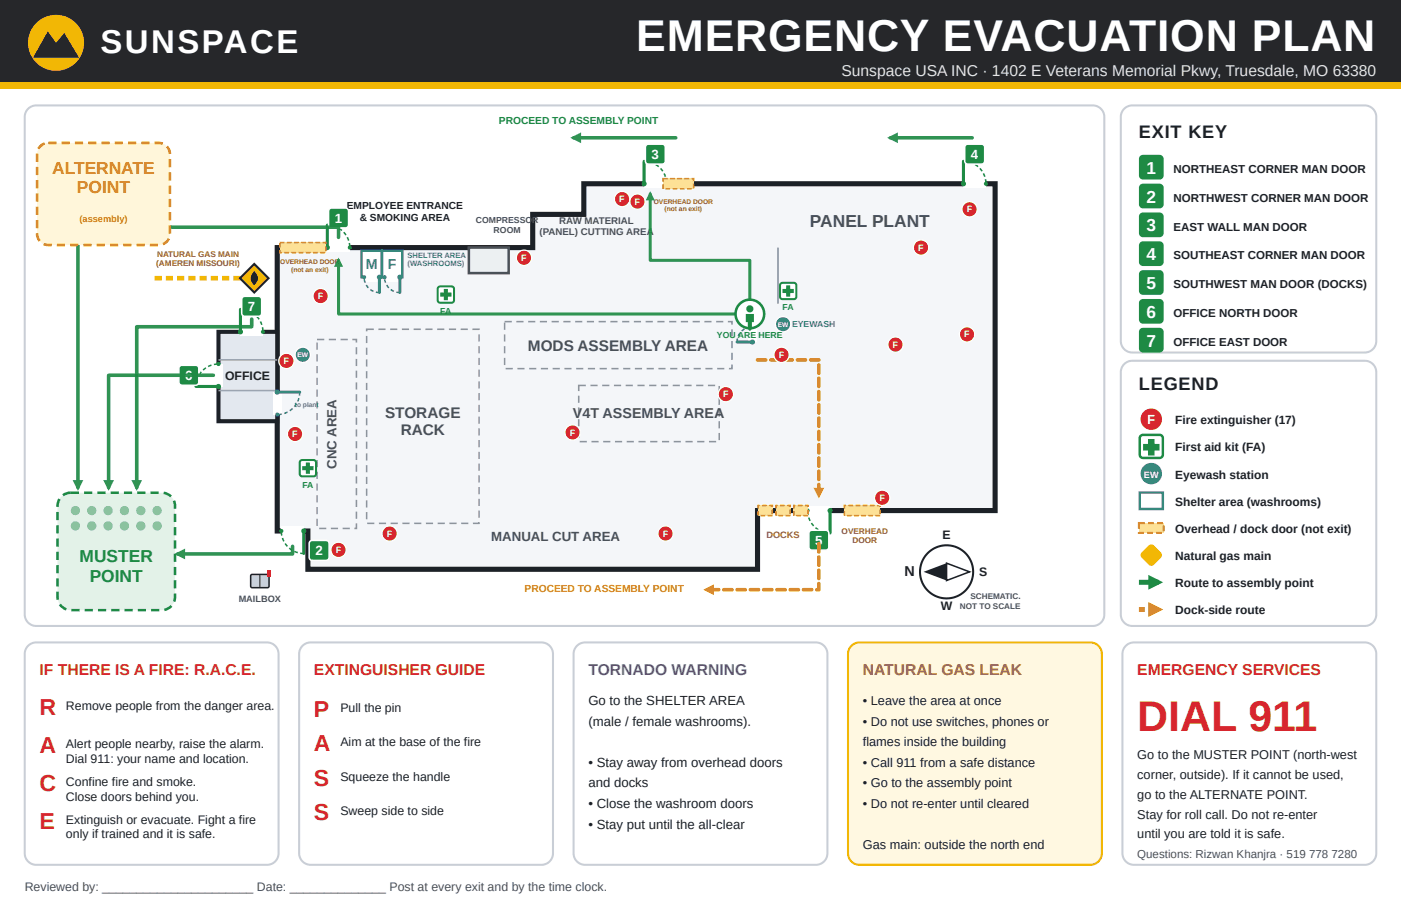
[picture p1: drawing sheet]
<svg xmlns="http://www.w3.org/2000/svg" width="432mm" height="279mm" viewBox="0 0 432 279" stroke-linecap="round" stroke-linejoin="round" font-family="sans-serif">
<path d="M0 0h431.8v27.4h-431.8z" fill="#26272a"/>
<g fill="#f2b705">
<path d="M0 25.4h431.8v2h-431.8z"/>
<circle cx="17.3" cy="13.2" r="8.6"/>
</g>
<path d="M14.7 9.7l2.6 3.5 2.5-3 4.6 7.6h-14.2z" fill="#26272a"/>
<path d="M8.7 33.6l1.1-.8 1.4-.3h325.6a3.6 3.6 0 0 1 3.6 3.6v153.4a3.6 3.6 0 0 1-3.6 3.5h-325.6a3.6 3.6 0 0 1-3.6-3.5v-153.4l.3-1.4z" fill="#fff"/>
<path d="M8.7 33.6l1.1-.8 1.4-.3h325.6a3.6 3.6 0 0 1 3.6 3.6v153.4a3.6 3.6 0 0 1-3.6 3.5h-325.6a3.6 3.6 0 0 1-3.6-3.5v-153.4l.3-1.4z" fill="none" stroke="#c9ced6" stroke-width=".63" stroke-linecap="butt"/>
<path d="M85.4 76.4h78.8v-10.3h15.7v-9.4h126.8v100.8h-73.2v18.1h-138.6v-11.8h-9.5z" fill="#f4f6f9"/>
<path d="M85.4 76.4h78.8v-10.3h15.7v-9.4h126.8v100.8h-73.2v18.1h-138.6v-11.8h-9.5z" fill="none" stroke="#1c2127" stroke-width="1.6" stroke-linecap="butt"/>
<path d="M67.3 102.3h18.1v27.6h-18.1z" fill="#e3e8ef"/>
<path d="M67.3 102.3h18.1v27.6h-18.1z" fill="none" stroke="#1c2127" stroke-width="1.3" stroke-linecap="butt"/>
<path d="M67.3 111h18.1M67.3 120.4h18.1" fill="none" stroke="#9aa4b2" stroke-width=".47"/>
<g fill="#8893a1">
<path d="M101.4 104.5h2.2v.4h-2.2zM105 104.5h2.2v.4h-2.2zM108.6 104.5h1.5v1.1h-.5v-.9h.3v.2h-1.3zM109.6 107.1h.5v2.2h-.5zM109.6 110.7h.5v2.2h-.5zM109.6 114.3h.5v2.2h-.5zM109.6 117.9h.5v2.2h-.5zM109.6 121.5h.5v2.3h-.5zM109.6 125.2h.5v2.2h-.5zM109.6 128.8h.5v2.2h-.5zM109.6 132.4h.5v2.2h-.5zM109.6 136h.5v2.2h-.5zM109.6 139.7h.5v2.2h-.5zM109.6 143.3h.5v2.2h-.5zM109.6 146.9h.5v2.2h-.5zM109.6 150.5h.5v2.2h-.5zM109.6 154.1h.5v2.3h-.5zM109.6 157.8h.5v2.2h-.5zM109.6 161.4h.5v1.8h-.9v-.5h.7v.3h-.3zM105.6 162.7h2.2v.5h-2.2zM102 162.7h2.2v.5h-2.2zM98.4 162.7h2.2v.5h-2.2zM97.5 160h.5v2.2h-.5zM97.5 156.4h.5v2.2h-.5zM97.5 152.7h.5v2.2h-.5zM97.5 149.1h.5v2.2h-.5zM97.5 145.5h.5v2.2h-.5zM97.5 141.9h.5v2.2h-.5zM97.5 138.2h.5v2.2h-.5zM97.5 134.6h.5v2.2h-.5zM97.5 131h.5v2.2h-.5zM97.5 127.4h.5v2.2h-.5zM97.5 123.8h.5v2.2h-.5zM97.5 120.1h.5v2.2h-.5zM97.5 116.5h.5v2.2h-.5zM97.5 112.9h.5v2.2h-.5zM97.5 109.3h.5v2.2h-.5zM97.5 105.6h.5v2.2h-.5zM97.7 104.5h2.2v.4h-2.2z"/>
<path d="M116.6 101.3h2.2v.5h-2.2zM120.2 101.3h2.3v.5h-2.3zM123.9 101.3h2.2v.5h-2.2zM127.5 101.3h2.2v.5h-2.2zM131.1 101.3h2.2v.5h-2.2zM134.7 101.3h2.2v.5h-2.2zM138.4 101.3h2.2v.5h-2.2zM142 101.3h2.2v.5h-2.2zM145.6 101.3h2.3v.4l-.5-.2h.3v.3h-2.1zM147.4 103.1h.5v2.2h-.5zM147.4 106.7h.5v2.3h-.5zM147.4 110.4h.5v2.2h-.5zM147.4 114h.5v2.2h-.5zM147.4 117.6h.5v2.2h-.5zM147.4 121.2h.5v2.2h-.5zM147.4 124.9h.5v2.2h-.5zM147.4 128.5h.5v2.2h-.5zM147.4 132.1h.5v2.2h-.5zM147.4 135.7h.5v2.2h-.5zM147.4 139.3h.5v2.2h-.5zM147.4 143h.5v2.2h-.5zM147.4 146.6h.5v2.2h-.5zM147.4 150.2h.5v2.2h-.5zM147.4 153.8h.5v2.2h-.5zM147.4 157.5h.5v2.2h-.5zM145.8 161.2h1.9v.2h-.3v-.3h.5v.5h-2.1zM142.1 161.2h2.2v.4h-2.2zM138.5 161.2h2.2v.4h-2.2zM134.9 161.2h2.2v.4h-2.2zM131.3 161.2h2.2v.4h-2.2zM127.7 161.2h2.2v.4h-2.2zM124 161.2h2.2v.4h-2.2zM120.4 161.2h2.2v.4h-2.2zM116.8 161.2h2.2v.4h-2.2zM113.2 161.2h2.2v.4h-2.2zM112.8 157.9h.4v2.2h-.4zM112.8 154.3h.4v2.2h-.4zM112.8 150.7h.4v2.2h-.4zM112.8 147.1h.4v2.2h-.4zM112.8 143.4h.4v2.2h-.4zM112.8 139.8h.4v2.2h-.4zM112.8 136.2h.4v2.2h-.4zM112.8 132.6h.4v2.2h-.4zM112.8 129h.4v2.2h-.4zM112.8 125.3h.4v2.2h-.4zM112.8 121.7h.4v2.2h-.4zM112.8 118.1h.4v2.2h-.4zM112.8 114.5h.4v2.2h-.4zM112.8 110.8h.4v2.2h-.4zM112.8 107.2h.4v2.2h-.4zM112.8 103.6h.4v2.2h-.4zM112.8 101.3h2.4v.5h-2.2v-.3h.2v.7h-.4z"/>
<path d="M159.1 99h2.3v.4h-2.3zM162.8 99h2.2v.4h-2.2zM166.4 99h2.2v.4h-2.2zM170 99h2.2v.4h-2.2zM173.6 99h2.2v.4h-2.2zM177.3 99h2.2v.4h-2.2zM180.9 99h2.2v.4h-2.2zM184.5 99h2.2v.4h-2.2zM188.1 99h2.2v.4h-2.2zM191.7 99h2.2v.4h-2.2zM195.4 99h2.2v.4h-2.2zM199 99h2.2v.4h-2.2zM202.6 99h2.2v.4h-2.2zM206.2 99h2.2v.4h-2.2zM209.9 99h2.2v.4h-2.2zM213.5 99h2.2v.4h-2.2zM217.1 99h2.2v.4h-2.2zM220.7 99h2.2v.4h-2.2zM224.3 99h1.5v1.1h-.4v-.9h.2v.2h-1.3zM225.4 101.5h.4v2.3h-.4zM225.4 105.2h.4v2.2h-.4zM225.4 108.8h.4v2.2h-.4zM225.4 112.4h.4v1.5h-1.1v-.5h.9v.3h-.2zM221 113.4h2.2v.5h-2.2zM217.4 113.4h2.2v.5h-2.2zM213.8 113.4h2.2v.5h-2.2zM210.2 113.4h2.2v.5h-2.2zM206.5 113.4h2.3v.5h-2.3zM202.9 113.4h2.2v.5h-2.2zM199.3 113.4h2.2v.5h-2.2zM195.7 113.4h2.2v.5h-2.2zM192.1 113.4h2.2v.5h-2.2zM188.4 113.4h2.2v.5h-2.2zM184.8 113.4h2.2v.5h-2.2zM181.2 113.4h2.2v.5h-2.2zM177.6 113.4h2.2v.5h-2.2zM173.9 113.4h2.3v.5h-2.3zM170.3 113.4h2.2v.5h-2.2zM166.7 113.4h2.2v.5h-2.2zM163.1 113.4h2.2v.5h-2.2zM159.5 113.4h2.2v.5h-2.2zM155.8 113.4h2.2v.5h-2.2zM155.3 110.4h.5v2.2h-.5zM155.3 106.7h.5v2.3h-.5zM155.3 103.1h.5v2.2h-.5zM155.3 99.5h.5v2.2h-.5zM155.5 99h2.2v.4h-2.2z"/>
<path d="M182 118.6h2.2v.5h-2.2zM185.6 118.6h2.2v.5h-2.2zM189.2 118.6h2.2v.5h-2.2zM192.8 118.6h2.3v.5h-2.3zM196.5 118.6h2.2v.5h-2.2zM200.1 118.6h2.2v.5h-2.2zM203.7 118.6h2.2v.5h-2.2zM207.3 118.6h2.2v.5h-2.2zM211 118.6h2.2v.5h-2.2zM214.6 118.6h2.2v.5h-2.2zM218.2 118.6h2.2v.5h-2.2zM221.4 119h.5v2.2h-.5zM221.4 122.7h.5v2.2h-.5zM221.4 126.3h.5v2.2h-.5zM221.4 129.9h.5v2.2h-.5zM221.4 133.5h.5v2.2h-.5zM218.5 136h2.2v.4h-2.2zM214.9 136h2.2v.4h-2.2zM211.3 136h2.2v.4h-2.2zM207.7 136h2.2v.4h-2.2zM204 136h2.2v.4h-2.2zM200.4 136h2.2v.4h-2.2zM196.8 136h2.2v.4h-2.2zM193.2 136h2.2v.4h-2.2zM189.5 136h2.2v.4h-2.2zM185.9 136h2.2v.4h-2.2zM182.3 136h2.2v.4h-2.2zM178.7 136h2.2v.4h-2.2zM178.1 132.9h.5v2.2h-.5zM178.1 129.3h.5v2.2h-.5zM178.1 125.6h.5v2.2h-.5zM178.1 122h.5v2.2h-.5zM178.1 118.6h2.5v.5h-2.2v-.2h.2v1.7h-.5z"/>
</g>
<path d="M239.8 76.4v17.3" fill="none" stroke="#8893a1" stroke-width=".47"/>
<path d="M144.5 76.4h12.3v7.8h-12.3z" fill="#edeff3"/>
<path d="M144.5 76.4h12.3v7.8h-12.3z" fill="none" stroke="#555" stroke-width=".79" stroke-linecap="butt"/>
<path d="M111.4 77.3h6.3v8.2h-6.3z" fill="#fff"/>
<path d="M111.4 77.3h6.3v8.2h-6.3z" fill="none" stroke="#2563c9" stroke-width=".79" stroke-linecap="butt"/>
<path d="M117.7 77.3h6.3v8.2h-6.3z" fill="#fff"/>
<path d="M117.7 77.3h6.3v8.2h-6.3z" fill="none" stroke="#2563c9" stroke-width=".79" stroke-linecap="butt"/>
<g fill="#f2b705">
<path d="M78.4 81.4l4.4 4.4-4.4 4.4-4.5-4.4z"/>
<path d="M47.7 85.1h2.2v1.4h-2.2zM51.1 85.1h2.2v1.4h-2.2zM54.6 85.1h2.2v1.4h-2.2zM58 85.1h2.2v1.4h-2.2zM61.5 85.1h2.2v1.4h-2.2zM65 85.1h2.2v1.4h-2.2zM68.4 85.1h2.2v1.4h-2.2zM71.9 85.1h2.2v1.4h-2.2z"/>
</g>
<path d="M78.4 81.4l4.4 4.4-4.4 4.4-4.5-4.4z" fill="none" stroke="#1c2127" stroke-width=".63" stroke-linecap="butt"/>
<path d="M78.4 83.6a2.65 2.65 0 0 1 0 4.4 2.73 2.73 0 0 1 0-4.4z" fill="#1c2127"/>
<path d="M77.4 177.3l5.3-.1 .2 .4-.1 3.4-.3 .2h-5l-.2-.4z" fill="#c9d1db"/>
<path d="M77.4 177.3l5.3-.1 .2 .4-.1 3.4-.3 .2h-5l-.2-.4z" fill="none" stroke="#1c2127" stroke-width=".47"/>
<path d="M80.1 177.1v4.1" fill="none" stroke="#1c2127" stroke-width=".31"/>
<path d="M82.3 175.9h.9v1.9h-.9z" fill="#d7262e"/>
<circle cx="241.4" cy="100" r="2.36" fill="#2563c9"/>
<circle cx="241.4" cy="100" r="2.36" fill="none" stroke="#fff" stroke-width=".39"/>
<path d="M100.9 75.1h6.9v2.5h-6.9z" fill="#fff"/>
<path d="M100.9 69.2l1.1 .1-.1 .4h-1zM102.8 69.5l1.1 .3-.2 .5-1-.4zM104.6 70.2l.9 .7-.3 .4-.8-.7zM105.8 71.8l.3-.3 .7 .9-.4 .2zM106.8 73.3l.4-.2 .5 1-.5 .2zM107.4 75l.5-.1 .1 1.1-.4 .1z" fill="#1e8a44"/>
<path d="M100.9 69.4v7" fill="none" stroke="#1e8a44" stroke-width=".94"/>
<g fill="#1e8a44">
<path d="M101.5 64.4l.7-.3h4.3a.94 .94 0 0 1 .9 1v4.2a.94 .94 0 0 1-.9 1h-4.3a.94 .94 0 0 1-.9-1v-4.2z"/>
<circle cx="100.9" cy="76.4" r=".79"/>
<circle cx="107.8" cy="76.4" r=".63"/>
</g>
<path d="M101.5 64.4l.7-.3h4.3a.94 .94 0 0 1 .9 1v4.2a.94 .94 0 0 1-.9 1h-4.3a.94 .94 0 0 1-.9-1v-4.2z" fill="none" stroke="#fff" stroke-width=".47"/>
<path d="M86.7 162.5h6.9v2.5h-6.9z" fill="#fff"/>
<path d="M92.6 170.4h1v.5l-1.1-.1zM90.8 169.8l1 .4-.1 .5-1.1-.4zM89.3 168.8l.9 .7-.3 .4-.9-.7zM87.7 167.8l.4-.3 .6 .8-.3 .3zM86.8 166l.5-.2 .4 1-.4 .2zM86.5 164.1h.4l.2 1-.5 .1z" fill="#1e8a44"/>
<path d="M93.6 163.8v6.9" fill="none" stroke="#1e8a44" stroke-width=".94"/>
<g fill="#1e8a44">
<path d="M95.6 166.9l.6-.2h4.3a.94 .94 0 0 1 .9 .9v4.3a.94 .94 0 0 1-.9 .9h-4.3a.94 .94 0 0 1-.9-.9v-4.3z"/>
<circle cx="93.6" cy="163.8" r=".79"/>
<circle cx="86.7" cy="163.8" r=".63"/>
</g>
<path d="M95.6 166.9l.6-.2h4.3a.94 .94 0 0 1 .9 .9v4.3a.94 .94 0 0 1-.9 .9h-4.3a.94 .94 0 0 1-.9-.9v-4.3z" fill="none" stroke="#fff" stroke-width=".47"/>
<path d="M198.5 55.4h6.9v2.5h-6.9z" fill="#fff"/>
<path d="M198.5 49.5l1.1 .1v.5l-1.1-.1zM200.4 49.8l1.1 .4-.2 .4-1-.4zM202.2 50.5l1 .7-.3 .4-.9-.7zM203.4 52.1l.4-.3 .7 .9-.4 .2zM204.5 53.6l.4-.2 .4 1-.4 .2zM205.1 55.3l.4-.1 .2 1.1-.5 .1z" fill="#1e8a44"/>
<path d="M198.5 49.7v7" fill="none" stroke="#1e8a44" stroke-width=".94"/>
<g fill="#1e8a44">
<path d="M199.2 44.7l.7-.2h4.2a.94 .94 0 0 1 1 .9v4.3a.94 .94 0 0 1-1 .9h-4.2a.94 .94 0 0 1-1-.9v-4.3z"/>
<circle cx="198.5" cy="56.7" r=".79"/>
<circle cx="205.4" cy="56.7" r=".63"/>
</g>
<path d="M199.2 44.7l.7-.2h4.2a.94 .94 0 0 1 1 .9v4.3a.94 .94 0 0 1-1 .9h-4.2a.94 .94 0 0 1-1-.9v-4.3z" fill="none" stroke="#fff" stroke-width=".47"/>
<path d="M296.9 55.4h7v2.5h-7z" fill="#fff"/>
<path d="M296.9 49.5l1.2 .1-.1 .5-1.1-.1zM298.9 49.8l1 .4-.2 .4-1-.4zM300.7 50.5l.9 .7-.3 .4-.9-.7zM301.8 52.1l.4-.3 .7 .9-.4 .2zM302.9 53.6l.4-.2 .4 1-.4 .2zM303.5 55.3l.5-.1 .1 1.1-.5 .1z" fill="#1e8a44"/>
<path d="M296.9 49.7v7" fill="none" stroke="#1e8a44" stroke-width=".94"/>
<g fill="#1e8a44">
<path d="M297.6 44.7l.7-.2h4.2a.94 .94 0 0 1 1 .9v4.3a.94 .94 0 0 1-1 .9h-4.2a.94 .94 0 0 1-1-.9v-4.3z"/>
<circle cx="296.9" cy="56.7" r=".79"/>
<circle cx="303.9" cy="56.7" r=".63"/>
</g>
<path d="M297.6 44.7l.7-.2h4.2a.94 .94 0 0 1 1 .9v4.3a.94 .94 0 0 1-1 .9h-4.2a.94 .94 0 0 1-1-.9v-4.3z" fill="none" stroke="#fff" stroke-width=".47"/>
<path d="M248.9 156.2h6.9v2.5h-6.9z" fill="#fff"/>
<path d="M254.8 164.1h1v.5l-1.1-.1zM253 163.5l1 .4-.1 .5-1.1-.4zM251.5 162.6l.9 .6-.3 .4-.9-.7zM249.9 161.5l.4-.3 .6 .8-.3 .3zM249 159.7l.5-.2 .4 1-.4 .2zM248.7 157.8h.5l.1 1-.5 .1z" fill="#1e8a44"/>
<path d="M255.8 157.5v6.9" fill="none" stroke="#1e8a44" stroke-width=".94"/>
<g fill="#1e8a44">
<path d="M249.6 163.8l.6-.3h4.3a.94 .94 0 0 1 .9 1v4.2a.94 .94 0 0 1-.9 1h-4.3a.94 .94 0 0 1-.9-1v-4.2z"/>
<circle cx="255.8" cy="157.5" r=".79"/>
<circle cx="248.9" cy="157.5" r=".63"/>
</g>
<path d="M249.6 163.8l.6-.3h4.3a.94 .94 0 0 1 .9 1v4.2a.94 .94 0 0 1-.9 1h-4.3a.94 .94 0 0 1-.9-1v-4.2z" fill="none" stroke="#fff" stroke-width=".47"/>
<path d="M66.1 112.3h2.5v6.9h-2.5z" fill="#fff"/>
<path d="M60.3 118.1h.4l-.1 1.1h-.4zM60.8 116.2l.5 .2-.4 1-.5-.1zM61.9 114.5l.3 .3-.6 .9-.4-.2zM62.4 113.9l.9-.7 .3 .4-.8 .7zM64 112.8l1.1-.4 .1 .4-.9 .4zM65.9 112.2l1.1-.2v.5l-1 .1z" fill="#1e8a44"/>
<path d="M60.4 119.2h6.9" fill="none" stroke="#1e8a44" stroke-width=".94"/>
<g fill="#1e8a44">
<path d="M55.4 112.9l.7-.2h4.2a.94 .94 0 0 1 1 .9v4.2a.94 .94 0 0 1-1 1h-4.2a.94 .94 0 0 1-1-1v-4.2z"/>
<circle cx="67.3" cy="119.2" r=".79"/>
<circle cx="67.3" cy="112.3" r=".63"/>
</g>
<path d="M55.4 112.9l.7-.2h4.2a.94 .94 0 0 1 1 .9v4.2a.94 .94 0 0 1-1 1h-4.2a.94 .94 0 0 1-1-1v-4.2z" fill="none" stroke="#fff" stroke-width=".47"/>
<path d="M74.1 101.1h6.9v2.5h-6.9z" fill="#fff"/>
<path d="M74.1 95.2l1.1 .1v.4l-1.1-.1zM76 95.4l1.1 .4-.2 .5-1-.4zM77.8 96.2l1 .7-.4 .3-.8-.6zM79 97.8l.3-.4 .8 .9-.4 .3zM80.1 99.3l.4-.3 .4 1.1-.4 .1zM80.7 101l.4-.1 .2 1.1h-.5z" fill="#1e8a44"/>
<path d="M74.1 95.4v6.9" fill="none" stroke="#1e8a44" stroke-width=".94"/>
<g fill="#1e8a44">
<path d="M74.8 91.7l.6-.3h4.3a.94 .94 0 0 1 .9 .9v4.3a.94 .94 0 0 1-.9 .9h-4.3a.94 .94 0 0 1-.9-.9v-4.3z"/>
<circle cx="74.1" cy="102.3" r=".79"/>
<circle cx="81" cy="102.3" r=".63"/>
</g>
<path d="M74.8 91.7l.6-.3h4.3a.94 .94 0 0 1 .9 .9v4.3a.94 .94 0 0 1-.9 .9h-4.3a.94 .94 0 0 1-.9-.9v-4.3z" fill="none" stroke="#fff" stroke-width=".47"/>
<path d="M84.2 120.9h2.5v6.9h-2.5z" fill="#fff"/>
<path d="M92.1 120.9h.5l-.1 1.2-.4-.1zM91.9 122.7l.4 .1-.3 1.1-.5-.2zM91.2 124.4l.4 .2-.7 1-.4-.3zM89.2 126.5l.8-.7 .3 .4-.9 .7zM87.5 127.3l1-.4 .2 .4-1 .4zM85.7 127.6l1.1-.1 .1 .4-1.1 .2z" fill="#2563c9"/>
<path d="M85.4 120.9h7" fill="none" stroke="#2563c9" stroke-width=".94"/>
<g fill="#2563c9">
<circle cx="85.4" cy="120.9" r=".79"/>
<circle cx="85.4" cy="127.8" r=".63"/>
</g>
<path d="M112.2 84.2h4.7v2.5h-4.7z" fill="#fff"/>
<path d="M115.9 89.9l1 .1v.4l-1.1-.1zM114.3 89.1l.9 .5-.2 .5-1-.6zM112.7 88l.4-.2 .6 .8-.3 .3zM112 86.1h.5l.3 1-.5 .2z" fill="#2563c9"/>
<path d="M116.9 85.5v4.7" fill="none" stroke="#2563c9" stroke-width=".94"/>
<g fill="#2563c9">
<circle cx="116.9" cy="85.5" r=".79"/>
<circle cx="112.2" cy="85.5" r=".63"/>
</g>
<path d="M118.5 84.2h4.7v2.5h-4.7z" fill="#fff"/>
<path d="M122.2 89.9l1 .1v.4l-1.1-.1zM120.6 89.1l.9 .5-.2 .5-1-.6zM119 88l.4-.2 .6 .8-.3 .3zM118.3 86.1h.5l.3 1-.5 .2z" fill="#2563c9"/>
<path d="M123.2 85.5v4.7" fill="none" stroke="#2563c9" stroke-width=".94"/>
<g fill="#2563c9">
<circle cx="123.2" cy="85.5" r=".79"/>
<circle cx="118.5" cy="85.5" r=".63"/>
</g>
<path d="M230.6 100.8h2.6v4.7h-2.6z" fill="#fff"/>
<path d="M227.1 104.3l.4 .2-.1 1h-.5zM227.9 102.5l.4 .3-.5 .9-.5-.1zM228.5 101.9l.9-.7 .2 .4-.8 .7zM230.1 100.9l1.1-.3 .1 .4-1 .3z" fill="#2563c9"/>
<path d="M227.2 105.5h4.7" fill="none" stroke="#2563c9" stroke-width=".94"/>
<g fill="#2563c9">
<circle cx="231.9" cy="105.5" r=".79"/>
<circle cx="231.9" cy="100.8" r=".63"/>
</g>
<path d="M86.2 74.8h14.2v3.1h-14.2z" fill="#ffe08a"/>
<path d="M88.4 74.5h1.5v.5h-1.5zM90.6 74.5h1.5v.5h-1.5zM92.8 74.5h1.5v.5h-1.5zM95.1 74.5h1.4v.5h-1.4zM97.3 74.5h1.4v.5h-1.4zM99.5 74.5h1.1v.8h-.4v-.5h.2v.2h-.9zM100.2 76h.4v1.5h-.4zM98.7 77.7h1.4v.5h-1.4zM96.5 77.7h1.4v.5h-1.4zM94.3 77.7h1.4v.5h-1.4zM92.1 77.7h1.4v.5h-1.4zM89.9 77.7h1.4v.5h-1.4zM87.7 77.7h1.4v.5h-1.4zM86 77.1h.5v.8h-.3v-.2h.7v.5h-.9zM86 74.9h.5v1.5h-.5zM86.2 74.5h1.5v.5h-1.5z" fill="#c9950a"/>
<path d="M204.3 55.1h9.5v3.1h-9.5z" fill="#ffe08a"/>
<path d="M206.5 54.9h1.5v.4h-1.5zM208.8 54.9h1.4v.4h-1.4zM211 54.9h1.4v.4h-1.4zM213.2 54.9h.8v1h-.4v-.8h.2v.2h-.6zM213.6 56.7h.4v1.4h-.4zM211.7 58h1.5v.5h-1.5zM209.5 58h1.5v.5h-1.5zM207.3 58h1.5v.5h-1.5zM205.1 58h1.4v.5h-1.4zM204.1 56.8h.5v1.4h-.5zM204.1 54.9h1.7v.4h-1.5v-.2h.3v.9h-.5z" fill="#c9950a"/>
<path d="M233.6 155.9h4.4v3.1h-4.4z" fill="#ffe08a"/>
<path d="M234.4 158.8h1.4v.5h-1.4zM233.4 157.6h.5v1.4h-.5zM233.4 155.6h.7v.5h-.5v-.2h.3v.9h-.5zM234.9 155.6h1.4v.5h-1.4zM237.1 155.6h1.2v.8h-.5v-.5h.2v.2h-.9zM237.8 157.1h.5v1.5h-.5zM236.6 158.8h1.4v.5h-1.4z" fill="#c9950a"/>
<path d="M239.1 155.9h4.5v3.1h-4.5z" fill="#ffe08a"/>
<path d="M239.9 158.8h1.5v.5h-1.5zM238.9 157.6h.5v1.4h-.5zM238.9 155.6h.7v.5h-.5v-.2h.3v.9h-.5zM240.4 155.6h1.4v.5h-1.4zM242.6 155.6h1.2v.8h-.5v-.5h.3v.2h-1zM243.3 157.1h.5v1.5h-.5zM242.1 158.8h1.5v.5h-1.5z" fill="#c9950a"/>
<path d="M244.7 155.9h4.4v3.1h-4.4z" fill="#ffe08a"/>
<path d="M245.4 158.8h1.5v.5h-1.5zM244.4 157.6h.5v1.4h-.5zM244.4 155.6h.7v.5h-.4v-.2h.2v.9h-.5zM245.9 155.6h1.4v.5h-1.4zM248.1 155.6h1.2v.8h-.5v-.5h.3v.2h-1zM248.8 157.1h.5v1.5h-.5zM247.6 158.8h1.5v.5h-1.5z" fill="#c9950a"/>
<path d="M260.2 155.9h11.1v3.1h-11.1z" fill="#ffe08a"/>
<path d="M267.6 158.8h1.5v.5h-1.5zM265.4 158.8h1.5v.5h-1.5zM263.2 158.8h1.5v.5h-1.5zM261 158.8h1.5v.5h-1.5zM260 157.6h.5v1.4h-.5zM260 155.6h.7v.5h-.5v-.2h.3v.9h-.5zM261.5 155.6h1.4v.5h-1.4zM263.7 155.6h1.4v.5h-1.4zM265.9 155.6h1.4v.5h-1.4zM268.1 155.6h1.4v.5h-1.4zM270.3 155.6h1.2v.8h-.5v-.5h.3v.2h-1zM271 157.1h.5v1.5h-.5zM269.9 158.8h1.4v.5h-1.4z" fill="#c9950a"/>
<path d="M104.3 73.2v-3.1h-80.3v80.3" fill="none" stroke="#1e8a44" stroke-width="1.1"/>
<path d="M22.4 148.1h3.3l-1.7 3.3z" fill="#1e8a44"/>
<path d="M65.8 115.7h-32.3v34.7" fill="none" stroke="#1e8a44" stroke-width="1.1"/>
<path d="M31.8 148.1h3.3l-1.6 3.3z" fill="#1e8a44"/>
<path d="M77.6 98.4v2.4h-35.5v49.6" fill="none" stroke="#1e8a44" stroke-width="1.1"/>
<path d="M40.5 148.1h3.3l-1.7 3.3z" fill="#1e8a44"/>
<path d="M90.2 168.5v2.3h-35.5" fill="none" stroke="#1e8a44" stroke-width="1.1"/>
<path d="M53.7 170.8l3.4-1.6v3.3z" fill="#1e8a44"/>
<path d="M176.8 42.5h31.5" fill="none" stroke="#1e8a44" stroke-width="1.1"/>
<path d="M175.8 42.5l3.3-1.7v3.3z" fill="#1e8a44"/>
<path d="M274.4 42.5h25.2" fill="none" stroke="#1e8a44" stroke-width="1.1"/>
<path d="M273.4 42.5l3.3-1.7v3.3z" fill="#1e8a44"/>
<path d="M104.3 80.3v16.5h126.8v4.7" fill="none" stroke="#1e8a44" stroke-width=".94"/>
<path d="M104.3 79.4l1.5 2.9h-2.9z" fill="#1e8a44"/>
<path d="M200.4 59.8v20.5h30.7v11.8" fill="none" stroke="#1e8a44" stroke-width=".94"/>
<path d="M200.4 59l1.4 2.8h-2.8z" fill="#1e8a44"/>
<g fill="#e08a00">
<path d="M250.7 150.4h3.3l-1.6 3.3z"/>
<path d="M216.7 181.9l3.3-1.7v3.3z"/>
<path d="M233.1 110.6l2.9-.2a.55 .55 0 0 1 .5 .6 .55 .55 0 0 1-.5 .5h-2.7l-.4-.4zM237.2 110.6l2.9-.2a.55 .55 0 0 1 .5 .6 .55 .55 0 0 1-.5 .5h-2.7l-.4-.4zM241.3 110.6l2.9-.2a.55 .55 0 0 1 .5 .6 .55 .55 0 0 1-.5 .5h-2.7l-.4-.4zM245.4 110.6l2.9-.2a.55 .55 0 0 1 .5 .6 .55 .55 0 0 1-.5 .5h-2.8l-.3-.4zM249.5 110.6l2.9-.2a.55 .55 0 0 1 .5 .6 .55 .55 0 0 1-.5 .5h-2.8l-.3-.4zM252 112.2l.5-.2 .4 .4v2.7a.55 .55 0 0 1-.5 .5 .55 .55 0 0 1-.6-.5zM252 116.3l.5-.2 .4 .4v2.7a.55 .55 0 0 1-.5 .5 .55 .55 0 0 1-.6-.5zM252 120.4l.5-.2 .4 .4v2.7a.55 .55 0 0 1-.5 .5 .55 .55 0 0 1-.6-.5zM252 124.5l.5-.2 .4 .3v2.8a.55 .55 0 0 1-.5 .5 .55 .55 0 0 1-.6-.5zM252 128.6l.5-.2 .4 .3v2.8a.55 .55 0 0 1-.5 .5 .55 .55 0 0 1-.6-.5zM252 132.7l.5-.2 .4 .3v2.8a.55 .55 0 0 1-.5 .5 .55 .55 0 0 1-.6-.5zM252 136.7l.5-.1 .4 .3v2.8a.55 .55 0 0 1-.5 .5 .55 .55 0 0 1-.6-.5zM252 140.8l.5-.1 .4 .3v2.8a.55 .55 0 0 1-.5 .5 .55 .55 0 0 1-.6-.5zM252 144.9l.5-.1 .4 .3v2.7a.55 .55 0 0 1-.5 .6 .55 .55 0 0 1-.6-.6zM252 149l.5-.1 .4 .3v2.7a.55 .55 0 0 1-.5 .6 .55 .55 0 0 1-.6-.6z"/>
<path d="M252 167.3l.5-.1 .4 .3v2.7a.55 .55 0 0 1-.5 .6 .55 .55 0 0 1-.6-.6zM252 171.4l.5-.2 .4 .4v2.7a.55 .55 0 0 1-.5 .6 .55 .55 0 0 1-.6-.6zM252 175.5l.5-.2 .4 .4v2.7a.55 .55 0 0 1-.5 .6 .55 .55 0 0 1-.6-.6zM252 179.6l.5-.2 .4 .4v2.1l-.3 .5h-.9a.55 .55 0 0 1-.5-.5 .55 .55 0 0 1 .5-.6h.7v.6h-.6zM247.3 181.5l2.9-.2a.55 .55 0 0 1 .5 .6 .55 .55 0 0 1-.5 .5h-2.8l-.3-.4zM243.2 181.5l2.9-.2a.55 .55 0 0 1 .5 .6 .55 .55 0 0 1-.5 .5h-2.8l-.3-.4zM239.1 181.5l2.9-.2a.55 .55 0 0 1 .5 .6 .55 .55 0 0 1-.5 .5h-2.7l-.4-.4zM235 181.5l2.9-.2a.55 .55 0 0 1 .5 .6 .55 .55 0 0 1-.5 .5h-2.7l-.4-.4zM230.9 181.5l2.9-.2a.55 .55 0 0 1 .5 .6 .55 .55 0 0 1-.5 .5h-2.7l-.4-.4zM226.8 181.5l2.9-.2a.55 .55 0 0 1 .5 .6 .55 .55 0 0 1-.5 .5h-2.7l-.4-.4zM222.7 181.5l2.9-.2a.55 .55 0 0 1 .6 .6 .55 .55 0 0 1-.6 .5h-2.7l-.4-.4zM218.6 181.5l2.9-.2a.55 .55 0 0 1 .6 .6 .55 .55 0 0 1-.6 .5h-2.7l-.4-.4z"/>
</g>
<circle cx="231.1" cy="96.8" r="4.4" fill="#fff"/>
<circle cx="231.1" cy="96.8" r="4.4" fill="none" stroke="#1e8a44" stroke-width=".79" stroke-linecap="butt"/>
<g fill="#1e8a44">
<path d="M229.9 96.8h2.5v2.5h-.7v1.6h-1.2v-1.6h-.6z"/>
<circle cx="231.1" cy="95.2" r="1.1"/>
</g>
<path d="M92.6 142.1l.6-.2h3.4l.6 .2 .2 .6v3.4l-.2 .6-.6 .2h-3.4l-.6-.2-.2-.6v-3.4z" fill="#fff"/>
<path d="M92.6 142.1l.6-.2h3.4l.6 .2 .2 .6v3.4l-.2 .6-.6 .2h-3.4l-.6-.2-.2-.6v-3.4z" fill="none" stroke="#1e8a44" stroke-width=".63" stroke-linecap="butt"/>
<path d="M93.2 143.8h1.1v-1.1h1.2v1.1h1.1v1.2h-1.1v1.1h-1.2v-1.1h-1.1z" fill="#1e8a44"/>
<path d="M135.1 88.6l.6-.3h3.4l.6 .3 .2 .5v3.5l-.2 .5-.6 .3h-3.4l-.6-.3-.2-.5v-3.5z" fill="#fff"/>
<path d="M135.1 88.6l.6-.3h3.4l.6 .3 .2 .5v3.5l-.2 .5-.6 .3h-3.4l-.6-.3-.2-.5v-3.5z" fill="none" stroke="#1e8a44" stroke-width=".63" stroke-linecap="butt"/>
<path d="M136.8 89.1h1.2v1.1h1.1v1.3h-1.1v1.1h-1.2v-1.1h-1.1v-1.3h1.1z" fill="#1e8a44"/>
<path d="M240.6 87.4l.6-.2h3.5l.5 .2 .2 .6v3.5l-.2 .5-.5 .3h-3.5l-.6-.3-.2-.5v-3.5z" fill="#fff"/>
<path d="M240.6 87.4l.6-.2h3.5l.5 .2 .2 .6v3.5l-.2 .5-.5 .3h-3.5l-.6-.3-.2-.5v-3.5z" fill="none" stroke="#1e8a44" stroke-width=".63" stroke-linecap="butt"/>
<path d="M242.3 88h1.3v1.1h1.1v1.3h-1.1v1.1h-1.3v-1.1h-1.1v-1.3h1.1z" fill="#1e8a44"/>
<circle cx="93.3" cy="109.4" r="2.36" fill="#2563c9"/>
<circle cx="93.3" cy="109.4" r="2.36" fill="none" stroke="#fff" stroke-width=".39"/>
<circle cx="91" cy="133.8" r="2.36" fill="#d7262e"/>
<circle cx="91" cy="133.8" r="2.36" fill="none" stroke="#fff" stroke-width=".39"/>
<circle cx="88.3" cy="111.3" r="2.36" fill="#d7262e"/>
<circle cx="88.3" cy="111.3" r="2.36" fill="none" stroke="#fff" stroke-width=".39"/>
<circle cx="104.3" cy="169.6" r="2.36" fill="#d7262e"/>
<circle cx="104.3" cy="169.6" r="2.36" fill="none" stroke="#fff" stroke-width=".39"/>
<circle cx="98.8" cy="91.3" r="2.36" fill="#d7262e"/>
<circle cx="98.8" cy="91.3" r="2.36" fill="none" stroke="#fff" stroke-width=".39"/>
<circle cx="191.7" cy="61.4" r="2.36" fill="#d7262e"/>
<circle cx="191.7" cy="61.4" r="2.36" fill="none" stroke="#fff" stroke-width=".39"/>
<circle cx="161.5" cy="79.5" r="2.36" fill="#d7262e"/>
<circle cx="161.5" cy="79.5" r="2.36" fill="none" stroke="#fff" stroke-width=".39"/>
<circle cx="196.5" cy="62.2" r="2.36" fill="#d7262e"/>
<circle cx="196.5" cy="62.2" r="2.36" fill="none" stroke="#fff" stroke-width=".39"/>
<circle cx="176.5" cy="133.4" r="2.36" fill="#d7262e"/>
<circle cx="176.5" cy="133.4" r="2.36" fill="none" stroke="#fff" stroke-width=".39"/>
<circle cx="223.7" cy="121.5" r="2.36" fill="#d7262e"/>
<circle cx="223.7" cy="121.5" r="2.36" fill="none" stroke="#fff" stroke-width=".39"/>
<circle cx="240.9" cy="109.4" r="2.36" fill="#d7262e"/>
<circle cx="240.9" cy="109.4" r="2.36" fill="none" stroke="#fff" stroke-width=".39"/>
<circle cx="271.9" cy="153.5" r="2.36" fill="#d7262e"/>
<circle cx="271.9" cy="153.5" r="2.36" fill="none" stroke="#fff" stroke-width=".39"/>
<circle cx="298" cy="103.1" r="2.36" fill="#d7262e"/>
<circle cx="298" cy="103.1" r="2.36" fill="none" stroke="#fff" stroke-width=".39"/>
<circle cx="298.8" cy="64.5" r="2.36" fill="#d7262e"/>
<circle cx="298.8" cy="64.5" r="2.36" fill="none" stroke="#fff" stroke-width=".39"/>
<circle cx="120.1" cy="164.5" r="2.36" fill="#d7262e"/>
<circle cx="120.1" cy="164.5" r="2.36" fill="none" stroke="#fff" stroke-width=".39"/>
<circle cx="205.1" cy="164.5" r="2.36" fill="#d7262e"/>
<circle cx="205.1" cy="164.5" r="2.36" fill="none" stroke="#fff" stroke-width=".39"/>
<circle cx="276" cy="106.3" r="2.36" fill="#d7262e"/>
<circle cx="276" cy="106.3" r="2.36" fill="none" stroke="#fff" stroke-width=".39"/>
<circle cx="283.9" cy="76.4" r="2.36" fill="#d7262e"/>
<circle cx="283.9" cy="76.4" r="2.36" fill="none" stroke="#fff" stroke-width=".39"/>
<path d="M18.9 153.1l1.1-.7 1.6-.4 28.3-.1a4.1 4.1 0 0 1 4 4.1v28.1a4.1 4.1 0 0 1-4 4.1h-28.1a4.1 4.1 0 0 1-4.1-4.1v-28.3l.5-1.6z" fill="#e3f2e8"/>
<g fill="#1e8a44">
<path d="M25.9 151.5h2.5v.8h-2.5zM30 151.5h2.5v.8h-2.5zM34.1 151.5h2.5v.8h-2.5zM38.2 151.5h2.5v.8h-2.5zM42.3 151.5h2.5v.8h-2.5zM46.4 151.5h2.5v.8h-2.5zM50.5 151.6l1.4 .4 1.1 .8-.6 .6-.7-.6-1.3-.4zM53.3 154.6l.7-.3 .3 1v1.6h-.7zM53.6 158.5h.7v2.5h-.7zM53.6 162.6h.7v2.5h-.7zM53.6 166.7h.7v2.5h-.7zM53.6 170.7h.7v2.6h-.7zM53.6 174.8h.7v2.6h-.7zM53.6 178.9h.7v2.6h-.7zM53.6 183h.7l-.3 2.7-.7-.3zM50.6 187.7l1.2-.5 .8-.6 .5 .5-1.1 .9-1.3 .5zM46.6 187.8h2.5v.8h-2.5zM42.5 187.8h2.5v.8h-2.5zM38.4 187.8h2.5v.8h-2.5zM34.3 187.8h2.5v.8h-2.5zM30.2 187.8h2.5v.8h-2.5zM26.1 187.8h2.5v.8h-2.5zM22 187.8h2.5v.8h-2.5zM18.1 186.6l.7-.4 .6 .7 1.2 .7-.3 .7-1.2-.7zM17.3 182.5h.8l.1 2.4-.8 .1zM17.3 178.4h.8v2.5h-.8zM17.3 174.3h.8v2.5h-.8zM17.3 170.2h.8v2.5h-.8zM17.3 166.1h.8v2.5h-.8zM17.3 162h.8v2.5h-.8zM17.3 157.9h.8v2.5h-.8zM18 153.7l.7 .4-.5 1.1-.1 1.1h-.8l.1-1.2zM19.2 152.4l1.2-.6 1.4-.3v.8l-.9 .2-1.3 .5zM21.8 151.5h2.5v.8h-2.5z"/>
<circle cx="23.2" cy="157.5" r="1.42"/>
<circle cx="23.2" cy="162.2" r="1.42"/>
<circle cx="28.3" cy="157.5" r="1.42"/>
<circle cx="28.3" cy="162.2" r="1.42"/>
<circle cx="33.3" cy="157.5" r="1.42"/>
<circle cx="33.3" cy="162.2" r="1.42"/>
<circle cx="38.4" cy="157.5" r="1.42"/>
<circle cx="38.4" cy="162.2" r="1.42"/>
<circle cx="43.4" cy="157.5" r="1.42"/>
<circle cx="43.4" cy="162.2" r="1.42"/>
<circle cx="48.4" cy="157.5" r="1.42"/>
<circle cx="48.4" cy="162.2" r="1.42"/>
</g>
<path d="M12.4 45.1l1.2-.8 1.3-.2h34a3.5 3.5 0 0 1 3.5 3.4v24.6a3.5 3.5 0 0 1-3.5 3.5h-34a3.5 3.5 0 0 1-3.5-3.5v-24.8l.4-1.3z" fill="#fff6da"/>
<path d="M19 43.7h2.5v.8h-2.5zM23.1 43.7h2.5v.8h-2.5zM27.2 43.7h2.5v.8h-2.5zM31.3 43.7h2.5v.8h-2.5zM35.4 43.7h2.5v.8h-2.5zM39.5 43.7h2.5v.8h-2.5zM43.6 43.7h2.5v.8h-2.5zM47.7 43.7l2.6 .2-.3 .8-2.3-.2zM51.2 45.4l.5-.5 .3 .4 .5 .8 .3 1.4h-.8l-.3-1.3zM52 49.1h.8v2.5h-.8zM52 53.2h.8v2.5h-.8zM52 57.2h.8v2.6h-.8zM52 61.3h.8v2.6h-.8zM52 65.4h.8v2.6h-.8zM52 69.5h.8v2.5h-.8zM50.1 74.9l.8-.4 .8-1.1 .7 .3-.8 1.2-.8 .5-.4 .3zM46.2 75.2h2.5v.8h-2.5zM42.1 75.2h2.5v.8h-2.5zM38 75.2h2.5v.8h-2.5zM33.9 75.2h2.5v.8h-2.5zM29.8 75.2h2.5v.8h-2.5zM25.7 75.2h2.5v.8h-2.5zM21.6 75.2h2.5v.8h-2.5zM17.5 75.2h2.5v.8h-2.5zM13.6 74.9l2.3 .3v.8l-1.4-.1-1.2-.3zM11 71.9h.8l.1 1 .6 1.1-.6 .5-.7-1.3zM11 67.8h.8v2.6h-.8zM11 63.8h.8v2.5h-.8zM11 59.7h.8v2.5h-.8zM11 55.6h.8v2.5h-.8zM11 51.5h.8v2.5h-.8zM11 47.4h.8v2.5h-.8zM12.1 44.9l1.5-1 .3 .7-.8 .4-.9 1.1-.7-.4zM14.9 43.7h2.5v.8h-2.5z" fill="#e08a00"/>
<circle cx="291.7" cy="176.4" r="8.2" fill="#fff"/>
<circle cx="291.7" cy="176.4" r="8.2" fill="none" stroke="#1c2127" stroke-width=".63" stroke-linecap="butt"/>
<path d="M284.7 176.4l7-2.7v5.3z" fill="#1c2127"/>
<path d="M291.7 173.7l7.1 2.7-7.1 2.6z" fill="#fff"/>
<path d="M291.7 173.7l7.1 2.7-7.1 2.6z" fill="none" stroke="#1c2127" stroke-width=".47"/>
<path d="M346.5 33.6l1.1-.8 1.4-.3h71.6a3.6 3.6 0 0 1 3.6 3.6v69.1a3.6 3.6 0 0 1-3.6 3.5h-71.6a3.6 3.6 0 0 1-3.6-3.5v-69.1l.3-1.4z" fill="#fff"/>
<path d="M346.5 33.6l1.1-.8 1.4-.3h71.6a3.6 3.6 0 0 1 3.6 3.6v69.1a3.6 3.6 0 0 1-3.6 3.5h-71.6a3.6 3.6 0 0 1-3.6-3.5v-69.1l.3-1.4z" fill="none" stroke="#c9ced6" stroke-width=".63" stroke-linecap="butt"/>
<g fill="#1e8a44">
<path d="M351.4 48.1l.9-.3h5.1l.9 .3 .3 .9v5.1l-.3 .9-.9 .4h-5.1l-.9-.4-.4-.9v-5.1z"/>
<path d="M351.4 57l.9-.4h5.1l.9 .4 .3 .9v5.1l-.3 .9-.9 .4h-5.1l-.9-.4-.4-.9v-5.1z"/>
<path d="M351.4 65.9l.9-.4h5.1l.9 .4 .3 .9v5.1l-.3 .9-.9 .4h-5.1l-.9-.4-.4-.9v-5.1z"/>
<path d="M351.4 74.8l.9-.4h5.1l.9 .4 .3 .9v5.1l-.3 .9-.9 .3h-5.1l-.9-.3-.4-.9v-5.1z"/>
<path d="M351.4 83.7l.9-.4h5.1l.9 .4 .3 .9v5.1l-.3 .9-.9 .3h-5.1l-.9-.3-.4-.9v-5.1z"/>
<path d="M351.4 92.6l.9-.4h5.1l.9 .4 .3 .9v5.1l-.3 .9-.9 .3h-5.1l-.9-.3-.4-.9v-5.1z"/>
<path d="M351.4 101.5l.9-.4h5.1l.9 .4 .3 .9v5l-.3 .9-.9 .4h-5.1l-.9-.4-.4-.9v-5z"/>
</g>
<path d="M346.5 112.3l1.1-.8 1.4-.2h71.6a3.6 3.6 0 0 1 3.6 3.5v74.7a3.6 3.6 0 0 1-3.6 3.5h-71.6a3.6 3.6 0 0 1-3.6-3.5v-74.7l.3-1.4z" fill="#fff"/>
<path d="M346.5 112.3l1.1-.8 1.4-.2h71.6a3.6 3.6 0 0 1 3.6 3.5v74.7a3.6 3.6 0 0 1-3.6 3.5h-71.6a3.6 3.6 0 0 1-3.6-3.5v-74.7l.3-1.4z" fill="none" stroke="#c9ced6" stroke-width=".63" stroke-linecap="butt"/>
<circle cx="354.8" cy="129.3" r="3.3" fill="#d7262e"/>
<path d="M351.6 134.4l.7-.3h5.1a1.02 1.02 0 0 1 1 1v5.1a1.02 1.02 0 0 1-1 1h-5.1a1.02 1.02 0 0 1-1-1v-5.1z" fill="#fff"/>
<path d="M351.6 134.4l.7-.3h5.1a1.02 1.02 0 0 1 1 1v5.1a1.02 1.02 0 0 1-1 1h-5.1a1.02 1.02 0 0 1-1-1v-5.1z" fill="none" stroke="#1e8a44" stroke-width=".76" stroke-linecap="butt"/>
<path d="M353.8 135.4h2.1v1.5h1.5v2h-1.5v1.6h-2.1v-1.6h-1.5v-2h1.5z" fill="#1e8a44"/>
<circle cx="354.8" cy="146" r="3.3" fill="#2563c9"/>
<path d="M351.3 151.9h7.1v5.1h-7.1z" fill="#fff"/>
<path d="M351.3 151.9h7.1v5.1h-7.1z" fill="none" stroke="#2563c9" stroke-width=".76" stroke-linecap="butt"/>
<path d="M351 161.3h7.6v3h-7.6z" fill="#ffe08a"/>
<path d="M353.8 161h1.8v.6h-1.8zM356.6 161h1.8v.6h-1.8zM358.3 162.1h.7v1.7h-.7zM356.4 164h1.7v.7h-1.7zM353.6 164h1.7v.7h-1.7zM350.7 164.1h.6v.2h-.3v-.3h1.6v.7h-1.9zM350.7 161h2.1v.6h-1.8v-.3h.3v1.8h-.6z" fill="#c9950a"/>
<path d="M351.9 170.4l2.2-2.3 .9-.2 .6 .3 2.2 2.2 .3 .9-.3 .7-2.2 2.2-.9 .3-.7-.3-2.2-2.3-.3-.9z" fill="#f2b705"/>
<path d="M351 179.6h6.1" fill="none" stroke="#1e8a44" stroke-width="1.5" stroke-linecap="butt"/>
<path d="M353.9 177.3l4.6 2.3-4.6 2.3z" fill="#1e8a44"/>
<g fill="#e08a00">
<path d="M353.9 185.7l4.6 2.3-4.6 2.2z"/>
<path d="M351 187.2h1.8v1.5h-1.8zM354.1 187.2h1.8v1.5h-1.8z"/>
</g>
<path d="M8.7 199.2l1.1-.8 1.4-.3h71.1a3.6 3.6 0 0 1 3.6 3.6v61.4a3.6 3.6 0 0 1-3.6 3.6h-71.1a3.6 3.6 0 0 1-3.6-3.6v-61.4l.3-1.4z" fill="#fff"/>
<path d="M8.7 199.2l1.1-.8 1.4-.3h71.1a3.6 3.6 0 0 1 3.6 3.6v61.4a3.6 3.6 0 0 1-3.6 3.6h-71.1a3.6 3.6 0 0 1-3.6-3.6v-61.4l.3-1.4z" fill="none" stroke="#c9ced6" stroke-width=".63" stroke-linecap="butt"/>
<path d="M93.2 199.2l1.2-.8 1.4-.3h71.1a3.6 3.6 0 0 1 3.5 3.6v61.4a3.6 3.6 0 0 1-3.5 3.6h-71.1a3.6 3.6 0 0 1-3.6-3.6v-61.4l.3-1.4z" fill="#fff"/>
<path d="M93.2 199.2l1.2-.8 1.4-.3h71.1a3.6 3.6 0 0 1 3.5 3.6v61.4a3.6 3.6 0 0 1-3.5 3.6h-71.1a3.6 3.6 0 0 1-3.6-3.6v-61.4l.3-1.4z" fill="none" stroke="#c9ced6" stroke-width=".63" stroke-linecap="butt"/>
<path d="M177.8 199.2l1.2-.8 1.3-.3h71.2a3.6 3.6 0 0 1 3.5 3.6v61.4a3.6 3.6 0 0 1-3.5 3.6h-71.2a3.6 3.6 0 0 1-3.5-3.6v-61.4l.3-1.4z" fill="#fff"/>
<path d="M177.8 199.2l1.2-.8 1.3-.3h71.2a3.6 3.6 0 0 1 3.5 3.6v61.4a3.6 3.6 0 0 1-3.5 3.6h-71.2a3.6 3.6 0 0 1-3.5-3.6v-61.4l.3-1.4z" fill="none" stroke="#c9ced6" stroke-width=".63" stroke-linecap="butt"/>
<path d="M262.4 199.2l1.2-.8 1.3-.3h71.1a3.6 3.6 0 0 1 3.6 3.6v61.4a3.6 3.6 0 0 1-3.6 3.6h-71.1a3.6 3.6 0 0 1-3.5-3.6v-61.4l.2-1.4z" fill="#fff8e1"/>
<path d="M262.4 199.2l1.2-.8 1.3-.3h71.1a3.6 3.6 0 0 1 3.6 3.6v61.4a3.6 3.6 0 0 1-3.6 3.6h-71.1a3.6 3.6 0 0 1-3.5-3.6v-61.4l.2-1.4z" fill="none" stroke="#f2b705" stroke-width=".63" stroke-linecap="butt"/>
<path d="M347 199.2l1.1-.8 1.4-.3h71.1a3.6 3.6 0 0 1 3.6 3.6v61.4a3.6 3.6 0 0 1-3.6 3.6h-71.1a3.6 3.6 0 0 1-3.6-3.6v-61.4l.3-1.4z" fill="#fff"/>
<path d="M347 199.2l1.1-.8 1.4-.3h71.1a3.6 3.6 0 0 1 3.6 3.6v61.4a3.6 3.6 0 0 1-3.6 3.6h-71.1a3.6 3.6 0 0 1-3.6-3.6v-61.4l.3-1.4z" fill="none" stroke="#c9ced6" stroke-width=".63" stroke-linecap="butt"/>
<text font-size="13.7" fill="#fff" x="196.1" y="15.7">EMERGENCY EVACUATION PLAN</text>
<text font-size="13.2" fill="#d7262e" x="350.5" y="225.5">DIAL 911</text>
<text font-size="10.2" fill="#fff" x="31" y="16.3">SUNSPACE</text>
<g font-size="7.1" fill="#d7262e">
<text x="12.2" y="220.5">R</text>
<text x="96.8" y="221">P</text>
<text x="12.2" y="232.2">A</text>
<text x="96.8" y="231.6">A</text>
<text x="12.2" y="243.8">C</text>
<text x="96.8" y="242.3">S</text>
<text x="12.2" y="255.5">E</text>
<text x="96.8" y="253">S</text>
</g>
<g font-size="5.6" fill="#1c2127">
<text x="351" y="42.7">EXIT KEY</text>
<text x="351" y="120.4">LEGEND</text>
</g>
<g font-size="5.4" fill="#e08a00">
<text x="16.1" y="53.7">ALTERNATE</text>
<text x="23.7" y="59.7">POINT</text>
</g>
<text font-size="5.4" fill="#46505c" x="249.6" y="70.1">PANEL PLANT</text>
<g font-size="5.4" fill="#1e8a44">
<text x="24.5" y="173.4">MUSTER</text>
<text x="27.7" y="179.3">POINT</text>
</g>
<g font-size="5.3" fill="#fff">
<text x="353.4" y="53.6">1</text>
<text x="353.4" y="62.5">2</text>
<text x="353.4" y="71.4">3</text>
<text x="353.4" y="80.3">4</text>
<text x="353.4" y="89.2">5</text>
<text x="353.4" y="98">6</text>
<text x="353.4" y="106.9">7</text>
</g>
<text font-size="4.8" fill="#e5e5e5" x="259.3" y="23.4">Sunspace USA INC · 1402 E Veterans Memorial Pkwy, Truesdale, MO 63380</text>
<g font-size="4.8" fill="#d7262e">
<text x="12.2" y="208.3">IF THERE IS A FIRE: R.A.C.E.</text>
<text x="96.8" y="208.3">EXTINGUISHER GUIDE</text>
<text x="350.5" y="208.3">EMERGENCY SERVICES</text>
</g>
<text font-size="4.8" fill="#6b3fa0" x="181.4" y="208.3">TORNADO WARNING</text>
<text font-size="4.8" fill="#8a6606" x="265.9" y="208.3">NATURAL GAS LEAK</text>
<g font-size="4.7" fill="#46505c">
<text x="162.7" y="108.2">MODS ASSEMBLY AREA</text>
<text x="118.7" y="128.8">STORAGE</text>
<text x="123.5" y="134.1">RACK</text>
</g>
<g font-size="4.4" fill="#2563c9">
<text x="112.7" y="83">M</text>
<text x="119.5" y="83">F</text>
</g>
<text font-size="4.4" fill="#46505c" x="176.6" y="128.8">V4T ASSEMBLY AREA</text>
<text font-size="4.4" fill="#1c2127" x="278.8" y="177.6">N</text>
<g font-size="4.1" fill="#fff">
<text x="200.8" y="49">3</text>
<text x="299.3" y="49">4</text>
<text x="103.2" y="68.7">1</text>
<text x="76.4" y="95.9">7</text>
<text x="57.1" y="117.2">6</text>
<text x="353.6" y="130.8">F</text>
<text x="97.2" y="171.2">2</text>
<text x="251.2" y="168.1">5</text>
</g>
<g font-size="4.1" fill="#46505c">
<text x="103.7" y="144.6" transform="rotate(-90 103.7 144.6)">CNC AREA</text>
<text x="151.4" y="166.9">MANUAL CUT AREA</text>
</g>
<g font-size="4.1" fill="#1c2127">
<text x="181.4" y="217.4">Go to the SHELTER AREA</text>
<text x="181.4" y="223.8">(male / female washrooms).</text>
<text x="181.4" y="236.5">• Stay away from overhead doors</text>
<text x="181.4" y="242.8">and docks</text>
<text x="181.4" y="249.2">• Close the washroom doors</text>
<text x="181.4" y="255.5">• Stay put until the all-clear</text>
</g>
<g font-size="3.9" fill="#1c2127">
<text x="265.9" y="217.4">• Leave the area at once</text>
<text x="265.9" y="223.8">• Do not use switches, phones or</text>
<text x="265.9" y="230.1">flames inside the building</text>
<text x="265.9" y="236.5">• Call 911 from a safe distance</text>
<text x="350.5" y="234.2">Go to the MUSTER POINT (north-west</text>
<text x="265.9" y="242.8">• Go to the assembly point</text>
<text x="350.5" y="240.3">corner, outside). If it cannot be used,</text>
<text x="265.9" y="249.2">• Do not re-enter until cleared</text>
<text x="350.5" y="246.4">go to the ALTERNATE POINT.</text>
<text x="350.5" y="252.5">Stay for roll call. Do not re-enter</text>
<text x="265.9" y="261.9">Gas main: outside the north end</text>
<text x="350.5" y="258.6">until you are told it is safe.</text>
</g>
<g font-size="3.8" fill="#1c2127">
<text x="69.4" y="117.3">OFFICE</text>
<text x="290.5" y="166.1">E</text>
<text x="301.8" y="177.6">S</text>
<text x="290" y="188.2">W</text>
<text x="20.3" y="218.9">Remove people from the danger area.</text>
<text x="104.9" y="219.5">Pull the pin</text>
<text x="20.3" y="230.6">Alert people nearby, raise the alarm.</text>
<text x="104.9" y="230.1">Aim at the base of the fire</text>
<text x="20.3" y="235.2">Dial 911: your name and location.</text>
<text x="20.3" y="242.3">Confine fire and smoke.</text>
<text x="104.9" y="240.8">Squeeze the handle</text>
<text x="20.3" y="246.9">Close doors behind you.</text>
<text x="104.9" y="251.5">Sweep side to side</text>
<text x="20.3" y="254">Extinguish or evacuate. Fight a fire</text>
<text x="20.3" y="258.6">only if trained and it is safe.</text>
</g>
<text font-size="3.8" fill="#46505c" x="7.6" y="274.8">Reviewed by: ______________________ Date: ______________ Post at every exit and by the time clock.</text>
<g font-size="3.7" fill="#1c2127">
<text x="362.2" y="130.8">Fire extinguisher (17)</text>
<text x="362.2" y="139.2">First aid kit (FA)</text>
<text x="362.2" y="147.6">Eyewash station</text>
<text x="362.2" y="156">Shelter area (washrooms)</text>
<text x="362.2" y="164.3">Overhead / dock door (not exit)</text>
<text x="362.2" y="172.7">Natural gas main</text>
<text x="362.2" y="181.1">Route to assembly point</text>
<text x="362.2" y="189.5">Dock-side route</text>
</g>
<g font-size="3.6" fill="#1c2127">
<text x="361.7" y="53.3">NORTHEAST CORNER MAN DOOR</text>
<text x="361.7" y="62.2">NORTHWEST CORNER MAN DOOR</text>
<text x="361.7" y="71.1">EAST WALL MAN DOOR</text>
<text x="361.7" y="80">SOUTHEAST CORNER MAN DOOR</text>
<text x="361.7" y="88.9">SOUTHWEST MAN DOOR (DOCKS)</text>
<text x="361.7" y="97.8">OFFICE NORTH DOOR</text>
<text x="361.7" y="106.7">OFFICE EAST DOOR</text>
</g>
<g font-size="3.6" fill="#46505c">
<text x="350.5" y="264.7">Questions: Rizwan Khanjra · 519</text>
<text x="403.5" y="264.7">778</text>
<text x="410.4" y="264.7">7280</text>
</g>
<text font-size="3.1" fill="#1e8a44" x="153.8" y="38.2">PROCEED TO ASSEMBLY POINT</text>
<g font-size="3.1" fill="#1c2127">
<text x="106.9" y="64.5">EMPLOYEE ENTRANCE</text>
<text x="110.9" y="68">&amp; SMOKING AREA</text>
</g>
<text font-size="3.1" fill="#e08a00" x="161.7" y="182.5">PROCEED TO ASSEMBLY POINT</text>
<g font-size="3" fill="#46505c">
<text x="172.4" y="69.2">RAW MATERIAL</text>
<text x="166.3" y="72.5">(PANEL) CUTTING AREA</text>
</g>
<g font-size="2.8" fill="#fff">
<text x="190.9" y="62.3">F</text>
<text x="195.6" y="63.1">F</text>
<text x="298" y="65.5">F</text>
<text x="283" y="77.3">F</text>
<text x="160.6" y="80.4">F</text>
<text x="98" y="92.3">F</text>
<text x="275.1" y="107.2">F</text>
<text x="297.2" y="104.1">F</text>
<text x="87.4" y="112.3">F</text>
<text x="240" y="110.4">F</text>
<text x="222.8" y="122.5">F</text>
<text x="90.1" y="134.8">F</text>
<text x="175.6" y="134.3">F</text>
<text x="352.6" y="147.3">EW</text>
<text x="271" y="154.5">F</text>
<text x="119.2" y="165.5">F</text>
<text x="204.3" y="165.5">F</text>
<text x="103.5" y="170.5">F</text>
</g>
<text font-size="2.8" fill="#e08a00" x="24.5" y="68.5">(assembly)</text>
<text font-size="2.8" fill="#8a6606" x="236.2" y="165.8">DOCKS</text>
<text font-size="2.8" fill="#46505c" x="73.6" y="185.6">MAILBOX</text>
<g font-size="2.7" fill="#46505c">
<text x="146.6" y="68.9">COMPRESSOR</text>
<text x="152.1" y="71.9">ROOM</text>
</g>
<g font-size="2.7" fill="#1e8a44">
<text x="241.2" y="95.7">FA</text>
<text x="135.7" y="96.8">FA</text>
<text x="221" y="104.4">YOU AR</text>
<text x="231.3" y="104.4">E</text>
<text x="233.8" y="104.4">HERE</text>
<text x="93.2" y="150.4">FA</text>
</g>
<text font-size="2.7" fill="#2563c9" x="244.1" y="100.9">EYEWASH</text>
<g font-size="2.5" fill="#8a6606">
<text x="48.2" y="82.2">(AMEREN MISSOURI)</text>
<text x="48.4" y="79.3">NATURAL GAS MAIN</text>
<text x="259.4" y="164.7">OVERHEAD</text>
<text x="262.8" y="167.5">DOOR</text>
</g>
<g font-size="2.5" fill="#46505c">
<text x="299.1" y="184.9">SCHEMATIC.</text>
<text x="295.9" y="187.7">NOT TO SCALE</text>
</g>
<g font-size="2.4" fill="#2563c9">
<text x="125.6" y="79.4">SHELTER AREA</text>
<text x="125.6" y="82.1">(WASHROOMS)</text>
</g>
<g font-size="2" fill="#8a6606">
<text x="201.5" y="62.9">OVERHEAD DOOR</text>
<text x="204.9" y="65.2">(not an exit)</text>
<text x="86.4" y="81.5">OVERHEAD DOOR</text>
<text x="89.7" y="83.8">(not an exit)</text>
</g>
<g font-size="2" fill="#fff">
<text x="239.7" y="100.8">EW</text>
<text x="91.7" y="110.2">EW</text>
</g>
<g font-size="2" fill="#2563c9">
<text x="90.9" y="125.5">to plan</text>
<text x="97.6" y="125.5">t</text>
</g>
</svg>
